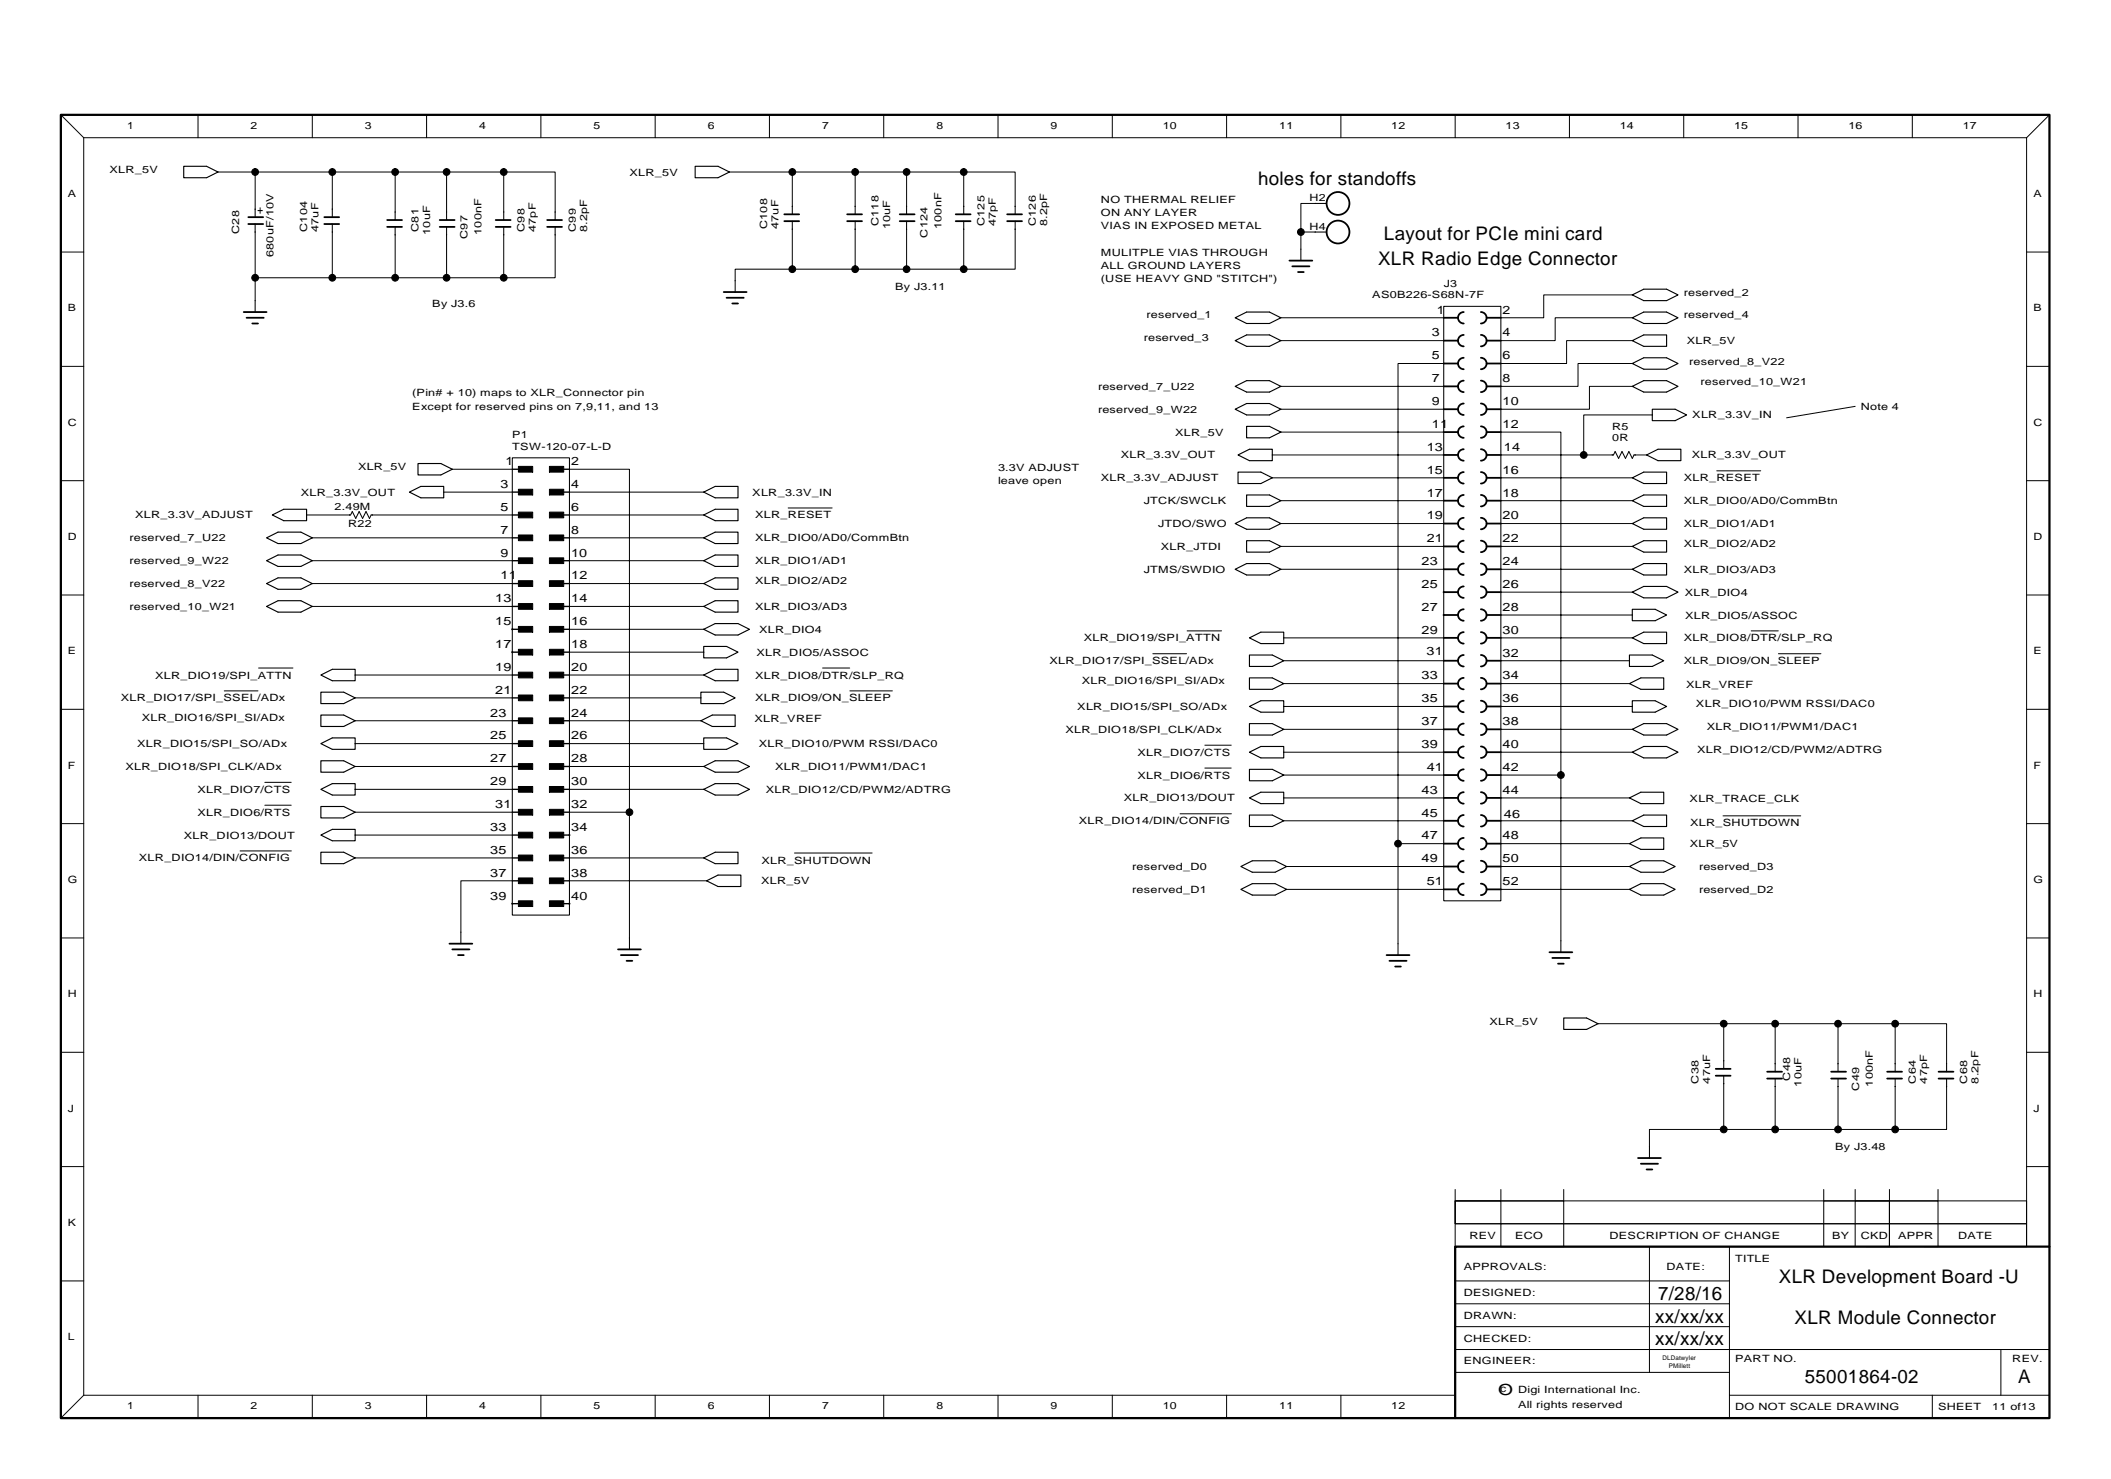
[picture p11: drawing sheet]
<svg xmlns="http://www.w3.org/2000/svg" width="469mm" height="329mm" viewBox="0 0 469 329" stroke-linecap="round" stroke-linejoin="round" font-family="sans-serif">
<g fill="none" stroke="#000" stroke-width=".22">
<path d="M13.5 25.5l5.1 5.1M18.6 30.6h431.8M18.6 30.6v279.4M44 25.5v5.1M48.5 38.2h63.5M56.7 38.2v8.3M69.4 25.5v5.1M73.9 38.2v8.3M87.8 38.2v8.9M94.8 25.5v5.1M99.3 38.2v8.9M112 38.2h11.4v8.9"/>
<path d="M112 38.2v8.9M120.2 25.5v5.1M145.6 25.5v5.1M162.1 38.2h52.1M171 25.5v5.1M176.1 38.2v7.6M190.1 38.2v7.6M196.4 25.5v5.1M201.5 38.2v7.6M214.2 38.2h11.4v7.6M214.2 38.2v7.6M221.8 25.5v5.1"/>
<path d="M247.2 25.5v5.1M272.6 25.5v5.1M298 25.5v5.1M323.4 25.5v5.1M348.8 25.5v5.1M374.2 25.5v5.1M399.6 25.5v5.1M425 25.5v5.1M450.4 30.6v246.4M455.5 25.5l-5.1 5.1M13.5 56h5.1M56.7 51.6v15.2"/>
<path d="M73.9 51.6v10.1M87.8 52.2v9.5M99.3 52.2v9.5M112 52.2v9.5M123.4 52.2v9.5h-11.4M176.1 59.8h-12.7v2.5M176.1 59.8h38.1M176.1 50.9v8.9M190.1 50.9v8.9M201.5 50.9v8.9M214.2 50.9v8.9M225.6 50.9v8.9h-11.4"/>
<path d="M289.1 51.6h3.2M289.1 51.6v3.8M292.3 45.2h-3.2v6.4M450.4 56h5.1M56.7 61.7h55.3M284.7 70.6h36.2M284.7 75.7h36.2M362.8 75.7h-14.6v5.1h-14.6M362.8 65.5h-19.7v5.1h-9.5M362.8 70.6h-17.2v5.1h-12M13.5 81.4h5.1M284.7 96h36.2"/>
<path d="M284.7 90.9h36.2M284.7 85.8h36.2M320.9 80.8h-10.2v106.6M333.6 96h13.3v76.2M362.8 80.8h-12.1v5h-17.1M362.8 85.8h-9.5v5.1h-19.7M367.2 92.2h-15.2v8.9M412.3 90.3l-15.2 2.5M450.4 81.4h5.1M13.5 106.8h5.1M68.1 114.4h9.6M69.4 119.5h44.5"/>
<path d="M82.7 114.4h31.2M98.6 109.3h15.3M100.5 104.3h13.4M126.6 104.3h13.3v76.2M126.6 114.4h29.8M126.6 119.5h29.8M126.6 109.3h29.8M175.2 112.9h9.7M282.8 101.1h38.1M282.8 106.2h38.1M284.7 116.3h36.2M284.7 111.2h36.2"/>
<path d="M333.6 101.1h24.7M333.6 106.2h29.2M333.6 116.3h29.2M333.6 111.2h29.2M363.4 101.1h2.6M381.5 104.6h9.8M450.4 106.8h5.1M13.5 132.2h5.1M69.4 129.7h44.5M69.4 124.6h44.5M69.4 134.7h44.5M126.6 139.8h29.8"/>
<path d="M126.6 129.7h29.8M126.6 124.6h29.8M126.6 134.7h29.8M284.7 126.5h36.2M284.7 121.4h36.2M333.6 131.6h29.2M333.6 126.5h29.2M333.6 136.6h29.2M333.6 121.4h29.2M450.4 132.2h5.1M13.5 157.6h5.1M49.8 153.5h7.5"/>
<path d="M57.5 148.4h7.6M78.9 150h35M78.9 155.1h35M126.6 150h29.8M126.6 155.1h29.2M126.6 144.9h29.8M182.8 148.4h6M188.9 153.5h9.4M256.2 145.2h7.5M263.8 140.2h7.7M285.3 157h35.6M285.3 141.7h35.6"/>
<path d="M285.3 146.8h35.6M285.3 151.9h35.6M333.6 157h29.2M333.6 141.7h29.2M333.6 146.8h28.5M333.6 151.9h28.5M389.2 140.2h6M395.3 145.2h9.4M450.4 157.6h5.1M58.9 173.8h5.8M58.9 178.9h5.8M78.9 175.4h35"/>
<path d="M78.9 160.1h35M78.9 170.3h35M78.9 165.2h35M126.6 175.4h29.8M126.6 160.1h29.2M126.6 170.3h29.8M126.6 165.2h29.8M267.8 165.6h5.8M267.8 170.6h5.8M285.3 162h35.6M285.3 167.1h35.6M285.3 177.3h35.6"/>
<path d="M285.3 172.2h35.6M333.6 162h29.2M333.6 167.1h29.2M333.6 177.3h28.5M333.6 172.2h13.3M346.9 172.2v36.8M13.5 183h5.1M53.4 189.1h11.4M78.9 190.6h35M78.9 180.5h35M78.9 185.5h35M113.9 195.7h-11.5v11.4"/>
<path d="M126.6 190.6h29.8M126.6 195.7h30.4M126.6 180.5h13.3M139.9 180.5v27.9M176.6 189.5h17.2M262.3 180.8h11.4M285.3 182.4h35.6M285.9 192.5h35M285.9 197.6h35M310.7 187.4v22.3M310.7 187.4h10.2M333.6 192.5h28.5"/>
<path d="M333.6 187.4h28.5M333.6 182.4h29.2M333.6 197.6h28.5M382.9 181.3h17.3M450.4 183h5.1M13.5 208.4h5.1M450.4 208.4h5.1M13.5 233.8h5.1M355.2 227.4h66M383.1 227.4v8.3M394.5 227.4v8.9M408.5 227.4v8.9"/>
<path d="M421.2 227.4h11.4v8.9M421.2 227.4v8.9M450.4 233.8h5.1M13.5 259.2h5.1M383.1 250.9h-16.5v3.9M383.1 240.8v10.1M383.1 250.9h38.1M394.5 241.4v9.5M408.5 241.4v9.5M421.2 241.4v9.5M432.6 241.4v9.5h-11.4M450.4 259.2h5.1"/>
<path d="M323.4 266.8h10.2v5.1h-10.2zM323.4 266.8h127v5.1h-127zM323.4 277h61v7.6h-61zM323.4 277v-10.2h24.1v10.2h-13.9M323.4 264.3v2.5M333.6 271.9h116.8v5.1h-116.8zM333.6 264.3v2.5M347.5 264.3v2.5M366.6 277v27.9M405.3 277v-10.2h14.6v10.2h-5.1M405.3 264.3v2.5M412.3 277v-10.2h7.6v10.2h1.9"/>
<path d="M412.3 264.3v2.5M419.9 277v-10.2h10.8v10.2h-3.2M419.9 264.3v2.5M430.7 264.3v2.5M13.5 284.6h5.1M323.4 299.8h132.1M323.4 289.7h61M323.4 294.8h61M384.4 284.6v30.5M444.7 299.8v10.2M18.6 310h304.8M18.6 310l-5.1 5.1"/>
<path d="M44 310v5.1M69.4 310v5.1M94.8 310v5.1M120.2 310v5.1M145.6 310v5.1M171 310v5.1M196.4 310v5.1M221.8 310v5.1M247.2 310v5.1M272.6 310v5.1M298 310v5.1M323.4 304.9h61"/>
<path d="M384.4 310h71.1M429.5 310v5.1"/>
<circle cx="289.1" cy="55.4" r=".01"/>
<circle cx="56.7" cy="66.8" r=".01"/>
<circle cx="163.4" cy="62.3" r=".01"/>
<circle cx="102.4" cy="207.1" r=".01"/>
<circle cx="139.9" cy="208.4" r=".01"/>
<circle cx="310.7" cy="209.7" r=".01"/>
<circle cx="346.9" cy="209" r=".01"/>
<circle cx="366.6" cy="254.8" r=".01"/>
</g>
<g fill="#000" stroke="#000" stroke-width=".22">
<path d="M115.2 103.6h3.2v1.3h-3.2z" fill-rule="evenodd"/>
<path d="M115.2 108.7h3.2v1.3h-3.2z" fill-rule="evenodd"/>
<path d="M115.2 113.8h3.2v1.3h-3.2z" fill-rule="evenodd"/>
<path d="M122.1 103.6h3.2v1.3h-3.2z" fill-rule="evenodd"/>
<path d="M122.1 108.7h3.2v1.3h-3.2z" fill-rule="evenodd"/>
<path d="M122.1 113.8h3.2v1.3h-3.2z" fill-rule="evenodd"/>
<path d="M113.8 139.7h.2v.2h-.2z" fill-rule="evenodd"/>
<path d="M115.2 118.9h3.2v1.2h-3.2z" fill-rule="evenodd"/>
<path d="M115.2 123.9h3.2v1.3h-3.2z" fill-rule="evenodd"/>
<path d="M115.2 129h3.2v1.3h-3.2z" fill-rule="evenodd"/>
<path d="M115.2 134.1h3.2v1.3h-3.2z" fill-rule="evenodd"/>
<path d="M122.1 118.9h3.2v1.2h-3.2z" fill-rule="evenodd"/>
<path d="M122.1 123.9h3.2v1.3h-3.2z" fill-rule="evenodd"/>
<path d="M122.1 129h3.2v1.3h-3.2z" fill-rule="evenodd"/>
<path d="M122.1 134.1h3.2v1.3h-3.2z" fill-rule="evenodd"/>
<path d="M320.8 131.5h.2v.2h-.2z" fill-rule="evenodd"/>
<path d="M320.8 136.5h.2v.2h-.2z" fill-rule="evenodd"/>
<path d="M113.8 144.8h.2v.2h-.2z" fill-rule="evenodd"/>
<path d="M115.2 139.2h3.2v1.3h-3.2z" fill-rule="evenodd"/>
<path d="M115.2 144.3h3.2v1.2h-3.2z" fill-rule="evenodd"/>
<path d="M115.2 149.3h3.2v1.3h-3.2z" fill-rule="evenodd"/>
<path d="M115.2 154.4h3.2v1.3h-3.2z" fill-rule="evenodd"/>
<path d="M122.1 139.2h3.2v1.3h-3.2z" fill-rule="evenodd"/>
<path d="M122.1 144.3h3.2v1.2h-3.2z" fill-rule="evenodd"/>
<path d="M122.1 149.3h3.2v1.3h-3.2z" fill-rule="evenodd"/>
<path d="M122.1 154.4h3.2v1.3h-3.2z" fill-rule="evenodd"/>
<path d="M115.2 159.5h3.2v1.3h-3.2z" fill-rule="evenodd"/>
<path d="M115.2 164.6h3.2v1.3h-3.2z" fill-rule="evenodd"/>
<path d="M115.2 169.7h3.2v1.2h-3.2z" fill-rule="evenodd"/>
<path d="M115.2 174.7h3.2v1.3h-3.2z" fill-rule="evenodd"/>
<path d="M122.1 159.5h3.2v1.3h-3.2z" fill-rule="evenodd"/>
<path d="M122.1 164.6h3.2v1.3h-3.2z" fill-rule="evenodd"/>
<path d="M122.1 169.7h3.2v1.2h-3.2z" fill-rule="evenodd"/>
<path d="M122.1 174.7h3.2v1.3h-3.2z" fill-rule="evenodd"/>
<path d="M115.2 179.8h3.2v1.3h-3.2z" fill-rule="evenodd"/>
<path d="M115.2 184.9h3.2v1.3h-3.2z" fill-rule="evenodd"/>
<path d="M115.2 190h3.2v1.3h-3.2z" fill-rule="evenodd"/>
<path d="M115.2 195.1h3.2v1.2h-3.2z" fill-rule="evenodd"/>
<path d="M122.1 179.8h3.2v1.3h-3.2z" fill-rule="evenodd"/>
<path d="M122.1 184.9h3.2v1.3h-3.2z" fill-rule="evenodd"/>
<path d="M122.1 190h3.2v1.3h-3.2z" fill-rule="evenodd"/>
<path d="M122.1 195.1h3.2v1.2h-3.2z" fill-rule="evenodd"/>
<path d="M126.5 185.4h.2v.2h-.2z" fill-rule="evenodd"/>
<path d="M113.8 200.7h.2v.2h-.2z" fill-rule="evenodd"/>
<path d="M115.2 200.1h3.2v1.3h-3.2z" fill-rule="evenodd"/>
<path d="M122.1 200.1h3.2v1.3h-3.2z" fill-rule="evenodd"/>
<path d="M126.5 200.7h.2v.2h-.2z" fill-rule="evenodd"/>
<circle cx="48.5" cy="38.2" r=".01"/>
<circle cx="56.7" cy="38.2" r=".75"/>
<circle cx="73.9" cy="38.2" r=".75"/>
<circle cx="87.8" cy="38.2" r=".75"/>
<circle cx="99.3" cy="38.2" r=".75"/>
<circle cx="112" cy="38.2" r=".75"/>
<circle cx="162.1" cy="38.2" r=".01"/>
<circle cx="176.1" cy="38.2" r=".75"/>
<circle cx="190.1" cy="38.2" r=".75"/>
<circle cx="201.5" cy="38.2" r=".75"/>
<circle cx="214.2" cy="38.2" r=".75"/>
<circle cx="56.7" cy="46.5" r=".01"/>
<circle cx="56.7" cy="51.6" r=".01"/>
<circle cx="73.9" cy="51.6" r=".01"/>
<circle cx="73.9" cy="46.5" r=".01"/>
<circle cx="87.8" cy="47.1" r=".01"/>
<circle cx="87.8" cy="52.2" r=".01"/>
<circle cx="99.3" cy="47.1" r=".01"/>
<circle cx="99.3" cy="52.2" r=".01"/>
<circle cx="112" cy="52.2" r=".01"/>
<circle cx="112" cy="47.1" r=".01"/>
<circle cx="123.4" cy="52.2" r=".01"/>
<circle cx="123.4" cy="47.1" r=".01"/>
<circle cx="176.1" cy="45.8" r=".01"/>
<circle cx="176.1" cy="50.9" r=".01"/>
<circle cx="176.1" cy="59.8" r=".75"/>
<circle cx="190.1" cy="45.8" r=".01"/>
<circle cx="190.1" cy="50.9" r=".01"/>
<circle cx="190.1" cy="59.8" r=".75"/>
<circle cx="201.5" cy="45.8" r=".01"/>
<circle cx="201.5" cy="50.9" r=".01"/>
<circle cx="201.5" cy="59.8" r=".75"/>
<circle cx="214.2" cy="45.8" r=".01"/>
<circle cx="214.2" cy="50.9" r=".01"/>
<circle cx="214.2" cy="59.8" r=".75"/>
<circle cx="225.6" cy="45.8" r=".01"/>
<circle cx="225.6" cy="50.9" r=".01"/>
<circle cx="289.1" cy="51.6" r=".75"/>
<circle cx="292.3" cy="51.6" r=".01"/>
<circle cx="292.3" cy="45.2" r=".01"/>
<circle cx="56.7" cy="61.7" r=".75"/>
<circle cx="73.9" cy="61.7" r=".75"/>
<circle cx="87.8" cy="61.7" r=".75"/>
<circle cx="99.3" cy="61.7" r=".75"/>
<circle cx="112" cy="61.7" r=".75"/>
<circle cx="284.7" cy="75.7" r=".01"/>
<circle cx="284.7" cy="70.6" r=".01"/>
<circle cx="320.9" cy="70.6" r=".01"/>
<circle cx="320.9" cy="75.7" r=".01"/>
<circle cx="333.6" cy="75.7" r=".01"/>
<circle cx="333.6" cy="70.6" r=".01"/>
<circle cx="362.8" cy="75.7" r=".01"/>
<circle cx="362.8" cy="70.6" r=".01"/>
<circle cx="362.8" cy="65.5" r=".01"/>
<circle cx="284.7" cy="96" r=".01"/>
<circle cx="284.7" cy="85.8" r=".01"/>
<circle cx="284.7" cy="90.9" r=".01"/>
<circle cx="320.9" cy="80.8" r=".01"/>
<circle cx="320.9" cy="96" r=".01"/>
<circle cx="320.9" cy="85.8" r=".01"/>
<circle cx="320.9" cy="90.9" r=".01"/>
<circle cx="333.6" cy="96" r=".01"/>
<circle cx="333.6" cy="85.8" r=".01"/>
<circle cx="333.6" cy="90.9" r=".01"/>
<circle cx="333.6" cy="80.8" r=".01"/>
<circle cx="362.8" cy="85.8" r=".01"/>
<circle cx="362.8" cy="80.8" r=".01"/>
<circle cx="367.2" cy="92.2" r=".01"/>
<circle cx="68.1" cy="114.4" r=".01"/>
<circle cx="69.4" cy="119.5" r=".01"/>
<circle cx="77.7" cy="114.4" r=".01"/>
<circle cx="82.7" cy="114.4" r=".01"/>
<circle cx="98.6" cy="109.3" r=".01"/>
<circle cx="100.5" cy="104.3" r=".01"/>
<circle cx="113.9" cy="119.5" r=".01"/>
<circle cx="113.9" cy="109.3" r=".01"/>
<circle cx="113.9" cy="114.4" r=".01"/>
<circle cx="113.9" cy="104.3" r=".01"/>
<circle cx="126.6" cy="109.3" r=".01"/>
<circle cx="126.6" cy="104.3" r=".01"/>
<circle cx="126.6" cy="114.4" r=".01"/>
<circle cx="126.6" cy="119.5" r=".01"/>
<circle cx="156.4" cy="114.4" r=".01"/>
<circle cx="156.4" cy="119.5" r=".01"/>
<circle cx="156.4" cy="109.3" r=".01"/>
<circle cx="282.8" cy="106.2" r=".01"/>
<circle cx="282.8" cy="101.1" r=".01"/>
<circle cx="284.7" cy="116.3" r=".01"/>
<circle cx="284.7" cy="111.2" r=".01"/>
<circle cx="320.9" cy="111.2" r=".01"/>
<circle cx="320.9" cy="106.2" r=".01"/>
<circle cx="320.9" cy="101.1" r=".01"/>
<circle cx="320.9" cy="116.3" r=".01"/>
<circle cx="333.6" cy="116.3" r=".01"/>
<circle cx="333.6" cy="101.1" r=".01"/>
<circle cx="333.6" cy="106.2" r=".01"/>
<circle cx="333.6" cy="111.2" r=".01"/>
<circle cx="352" cy="101.1" r=".75"/>
<circle cx="358.3" cy="101.1" r=".01"/>
<circle cx="362.8" cy="106.2" r=".01"/>
<circle cx="362.8" cy="116.3" r=".01"/>
<circle cx="362.8" cy="111.2" r=".01"/>
<circle cx="363.4" cy="101.1" r=".01"/>
<circle cx="366" cy="101.1" r=".01"/>
<circle cx="69.4" cy="134.7" r=".01"/>
<circle cx="69.4" cy="129.7" r=".01"/>
<circle cx="69.4" cy="124.6" r=".01"/>
<circle cx="113.9" cy="124.6" r=".01"/>
<circle cx="113.9" cy="129.7" r=".01"/>
<circle cx="113.9" cy="134.7" r=".01"/>
<circle cx="126.6" cy="124.6" r=".01"/>
<circle cx="126.6" cy="134.7" r=".01"/>
<circle cx="126.6" cy="129.7" r=".01"/>
<circle cx="126.6" cy="139.8" r=".01"/>
<circle cx="156.4" cy="129.7" r=".01"/>
<circle cx="156.4" cy="134.7" r=".01"/>
<circle cx="156.4" cy="139.8" r=".01"/>
<circle cx="156.4" cy="124.6" r=".01"/>
<circle cx="284.7" cy="126.5" r=".01"/>
<circle cx="284.7" cy="121.4" r=".01"/>
<circle cx="320.9" cy="126.5" r=".01"/>
<circle cx="320.9" cy="121.4" r=".01"/>
<circle cx="333.6" cy="121.4" r=".01"/>
<circle cx="333.6" cy="126.5" r=".01"/>
<circle cx="333.6" cy="131.6" r=".01"/>
<circle cx="333.6" cy="136.6" r=".01"/>
<circle cx="362.8" cy="121.4" r=".01"/>
<circle cx="362.8" cy="136.6" r=".01"/>
<circle cx="362.8" cy="131.6" r=".01"/>
<circle cx="362.8" cy="126.5" r=".01"/>
<circle cx="78.9" cy="155.1" r=".01"/>
<circle cx="78.9" cy="150" r=".01"/>
<circle cx="113.9" cy="150" r=".01"/>
<circle cx="113.9" cy="155.1" r=".01"/>
<circle cx="126.6" cy="150" r=".01"/>
<circle cx="126.6" cy="144.9" r=".01"/>
<circle cx="126.6" cy="155.1" r=".01"/>
<circle cx="155.8" cy="155.1" r=".01"/>
<circle cx="156.4" cy="150" r=".01"/>
<circle cx="156.4" cy="144.9" r=".01"/>
<circle cx="285.3" cy="157" r=".01"/>
<circle cx="285.3" cy="151.9" r=".01"/>
<circle cx="285.3" cy="141.7" r=".01"/>
<circle cx="285.3" cy="146.8" r=".01"/>
<circle cx="320.9" cy="146.8" r=".01"/>
<circle cx="320.9" cy="157" r=".01"/>
<circle cx="320.9" cy="141.7" r=".01"/>
<circle cx="320.9" cy="151.9" r=".01"/>
<circle cx="333.6" cy="146.8" r=".01"/>
<circle cx="333.6" cy="141.7" r=".01"/>
<circle cx="333.6" cy="151.9" r=".01"/>
<circle cx="333.6" cy="157" r=".01"/>
<circle cx="362.1" cy="151.9" r=".01"/>
<circle cx="362.1" cy="146.8" r=".01"/>
<circle cx="362.8" cy="157" r=".01"/>
<circle cx="362.8" cy="141.7" r=".01"/>
<circle cx="78.9" cy="160.1" r=".01"/>
<circle cx="78.9" cy="165.2" r=".01"/>
<circle cx="78.9" cy="175.4" r=".01"/>
<circle cx="78.9" cy="170.3" r=".01"/>
<circle cx="113.9" cy="165.2" r=".01"/>
<circle cx="113.9" cy="170.3" r=".01"/>
<circle cx="113.9" cy="175.4" r=".01"/>
<circle cx="113.9" cy="160.1" r=".01"/>
<circle cx="126.6" cy="175.4" r=".01"/>
<circle cx="126.6" cy="170.3" r=".01"/>
<circle cx="126.6" cy="160.1" r=".01"/>
<circle cx="126.6" cy="165.2" r=".01"/>
<circle cx="155.8" cy="160.1" r=".01"/>
<circle cx="156.4" cy="175.4" r=".01"/>
<circle cx="156.4" cy="165.2" r=".01"/>
<circle cx="156.4" cy="170.3" r=".01"/>
<circle cx="285.3" cy="167.1" r=".01"/>
<circle cx="285.3" cy="177.3" r=".01"/>
<circle cx="285.3" cy="172.2" r=".01"/>
<circle cx="285.3" cy="162" r=".01"/>
<circle cx="320.9" cy="162" r=".01"/>
<circle cx="320.9" cy="177.3" r=".01"/>
<circle cx="320.9" cy="172.2" r=".01"/>
<circle cx="320.9" cy="167.1" r=".01"/>
<circle cx="333.6" cy="162" r=".01"/>
<circle cx="333.6" cy="177.3" r=".01"/>
<circle cx="333.6" cy="172.2" r=".01"/>
<circle cx="333.6" cy="167.1" r=".01"/>
<circle cx="346.9" cy="172.2" r=".75"/>
<circle cx="362.1" cy="177.3" r=".01"/>
<circle cx="362.8" cy="167.1" r=".01"/>
<circle cx="362.8" cy="162" r=".01"/>
<circle cx="78.9" cy="185.5" r=".01"/>
<circle cx="78.9" cy="180.5" r=".01"/>
<circle cx="78.9" cy="190.6" r=".01"/>
<circle cx="113.9" cy="195.7" r=".01"/>
<circle cx="113.9" cy="180.5" r=".01"/>
<circle cx="113.9" cy="190.6" r=".01"/>
<circle cx="113.9" cy="185.5" r=".01"/>
<circle cx="126.6" cy="195.7" r=".01"/>
<circle cx="126.6" cy="180.5" r=".01"/>
<circle cx="126.6" cy="190.6" r=".01"/>
<circle cx="139.9" cy="180.5" r=".75"/>
<circle cx="156.4" cy="190.6" r=".01"/>
<circle cx="157" cy="195.7" r=".01"/>
<circle cx="285.3" cy="182.4" r=".01"/>
<circle cx="285.9" cy="197.6" r=".01"/>
<circle cx="285.9" cy="192.5" r=".01"/>
<circle cx="310.7" cy="187.4" r=".75"/>
<circle cx="320.9" cy="182.4" r=".01"/>
<circle cx="320.9" cy="187.4" r=".01"/>
<circle cx="320.9" cy="197.6" r=".01"/>
<circle cx="320.9" cy="192.5" r=".01"/>
<circle cx="333.6" cy="192.5" r=".01"/>
<circle cx="333.6" cy="182.4" r=".01"/>
<circle cx="333.6" cy="197.6" r=".01"/>
<circle cx="333.6" cy="187.4" r=".01"/>
<circle cx="362.1" cy="197.6" r=".01"/>
<circle cx="362.1" cy="192.5" r=".01"/>
<circle cx="362.1" cy="187.4" r=".01"/>
<circle cx="362.8" cy="182.4" r=".01"/>
<circle cx="355.2" cy="227.4" r=".01"/>
<circle cx="383.1" cy="235.7" r=".01"/>
<circle cx="383.1" cy="227.4" r=".75"/>
<circle cx="394.5" cy="236.3" r=".01"/>
<circle cx="394.5" cy="227.4" r=".75"/>
<circle cx="408.5" cy="236.3" r=".01"/>
<circle cx="408.5" cy="227.4" r=".75"/>
<circle cx="421.2" cy="236.3" r=".01"/>
<circle cx="421.2" cy="227.4" r=".75"/>
<circle cx="432.6" cy="236.3" r=".01"/>
<circle cx="383.1" cy="240.8" r=".01"/>
<circle cx="383.1" cy="250.9" r=".75"/>
<circle cx="394.5" cy="241.4" r=".01"/>
<circle cx="394.5" cy="250.9" r=".75"/>
<circle cx="408.5" cy="241.4" r=".01"/>
<circle cx="408.5" cy="250.9" r=".75"/>
<circle cx="421.2" cy="241.4" r=".01"/>
<circle cx="421.2" cy="250.9" r=".75"/>
<circle cx="432.6" cy="241.4" r=".01"/>
</g>
<path d="M13.5 25.5h442v289.6h-442zM455.5 277h-132.1v38.1" fill="none" stroke="#000" stroke-width=".5"/>
<g fill="none" stroke="#000" stroke-width=".25">
<path d="M40.8 36.9h5.1l2.6 1.3-2.6 1.3h-5.1zM154.5 36.9h5.1l2.5 1.3-2.5 1.3h-5.1zM274.5 75.7l2.6-1.3h5l2.6 1.3-2.6 1.3h-5zM274.5 70.6l2.6-1.3h5l2.6 1.3-2.6 1.3h-5zM362.8 75.7l2.5-1.3h5.1v2.6h-5.1zM362.8 65.5l2.5-1.2h5.1l2.5 1.2-2.5 1.3h-5.1zM362.8 70.6l2.5-1.3h5.1l2.5 1.3-2.5 1.3h-5.1zM274.5 85.8l2.6-1.2h5l2.6 1.2-2.6 1.3h-5zM274.5 90.9l2.6-1.2h5l2.6 1.2-2.6 1.3h-5zM277.1 94.7h5l2.6 1.3-2.6 1.3h-5zM362.8 80.8l2.5-1.3h5.1l2.5 1.3-2.5 1.2h-5.1zM362.8 85.8l2.5-1.2h5.1l2.5 1.2-2.5 1.3h-5.1z"/>
<path d="M367.2 90.9h5.1l2.5 1.3-2.5 1.3h-5.1zM59.2 119.5l2.6-1.3h5.1l2.5 1.3-2.5 1.3h-5.1zM60.5 114.4l2.6-1.3h5v2.6h-5zM91 109.3l2.5-1.2h5.1v2.5h-5.1zM92.9 103h5.1l2.5 1.3-2.5 1.2h-5.1zM156.4 119.5l2.5-1.3h5.1v2.6h-5.1zM156.4 114.4l2.5-1.3h5.1v2.6h-5.1zM156.4 109.3l2.5-1.2h5.1v2.5h-5.1zM274.5 116.3l2.6-1.2h5l2.6 1.2-2.6 1.3h-5zM275.1 104.9h5.1l2.6 1.3-2.6 1.2h-5.1zM275.1 101.1l2.6-1.3h5.1v2.6h-5.1zM277.1 110h5l2.6 1.2-2.6 1.3h-5z"/>
<path d="M362.8 116.3l2.5-1.2h5.1v2.5h-5.1zM362.8 106.2l2.5-1.3h5.1v2.5h-5.1zM362.8 111.2l2.5-1.2h5.1v2.5h-5.1zM366 101.1l2.5-1.3h5.1v2.6h-5.1zM59.2 134.7l2.6-1.2h5.1l2.5 1.2-2.5 1.3h-5.1zM59.2 129.7l2.6-1.3h5.1l2.5 1.3-2.5 1.2h-5.1zM59.2 124.6l2.6-1.3h5.1l2.5 1.3-2.5 1.2h-5.1zM156.4 129.7l2.5-1.3h5.1v2.5h-5.1zM156.4 134.7l2.5-1.2h5.1v2.5h-5.1zM156.4 139.8l2.5-1.3h5.1l2.6 1.3-2.6 1.3h-5.1zM156.4 124.6l2.5-1.3h5.1v2.5h-5.1zM274.5 126.5l2.6-1.3h5l2.6 1.3-2.6 1.3h-5z"/>
<path d="M277.1 120.1h5l2.6 1.3-2.6 1.3h-5zM362.8 126.5l2.5-1.3h5.1v2.6h-5.1zM362.8 131.6l2.5-1.3h5.1l2.5 1.3-2.5 1.2h-5.1zM362.8 121.4l2.5-1.3h5.1v2.6h-5.1zM362.8 135.4h5.1l2.5 1.2-2.5 1.3h-5.1zM71.3 158.9h5.1l2.5 1.2-2.5 1.3h-5.1zM71.3 150l2.6-1.3h5v2.5h-5zM71.3 153.8h5.1l2.5 1.3-2.5 1.2h-5.1zM155.8 153.8h5l2.6 1.3-2.6 1.2h-5zM156.4 150l2.5-1.3h5.1v2.5h-5.1zM156.4 143.6h5.1l2.5 1.3-2.5 1.3h-5.1zM277.7 141.7l2.5-1.2h5.1v2.5h-5.1z"/>
<path d="M277.7 145.5h5.1l2.5 1.3-2.5 1.3h-5.1zM277.7 157l2.5-1.3h5.1v2.5h-5.1zM277.7 150.6h5.1l2.5 1.3-2.5 1.3h-5.1zM362.1 145.5h5.1l2.6 1.3-2.6 1.3h-5.1zM362.1 151.9l2.6-1.3h5.1v2.6h-5.1zM362.8 155.7h5.1l2.5 1.3-2.5 1.2h-5.1zM362.8 141.7l2.5-1.2h5.1v2.5h-5.1zM71.3 169h5.1l2.5 1.3-2.5 1.3h-5.1zM71.3 179.2h5.1l2.5 1.3-2.5 1.2h-5.1zM71.3 175.4l2.6-1.3h5v2.5h-5zM71.3 165.2l2.6-1.3h5v2.6h-5zM155.8 160.1l2.5-1.2h5.1v2.5h-5.1z"/>
<path d="M156.4 170.3l2.5-1.3h5.1l2.6 1.3-2.6 1.3h-5.1zM156.4 163.9h5.1l2.5 1.3-2.5 1.3h-5.1zM156.4 175.4l2.5-1.3h5.1l2.6 1.3-2.6 1.2h-5.1zM277.7 167.1l2.5-1.2h5.1v2.5h-5.1zM277.7 177.3l2.5-1.3h5.1v2.6h-5.1zM277.7 170.9h5.1l2.5 1.3-2.5 1.3h-5.1zM277.7 160.8h5.1l2.5 1.2-2.5 1.3h-5.1zM362.1 177.3l2.6-1.3h5.1v2.6h-5.1zM362.8 167.1l2.5-1.2h5.1l2.5 1.2-2.5 1.3h-5.1zM362.8 162l2.5-1.2h5.1l2.5 1.2-2.5 1.3h-5.1zM71.3 189.3h5.1l2.5 1.3-2.5 1.3h-5.1zM71.3 185.5l2.6-1.2h5v2.5h-5z"/>
<path d="M156.4 190.6l2.5-1.3h5.1v2.6h-5.1zM157 195.7l2.6-1.3h5.1v2.6h-5.1zM275.8 197.6l2.5-1.3h5.1l2.5 1.3-2.5 1.3h-5.1zM275.8 192.5l2.5-1.2h5.1l2.5 1.2-2.5 1.3h-5.1zM277.7 181.1h5.1l2.5 1.3-2.5 1.2h-5.1zM362.1 197.6l2.6-1.3h5.1l2.5 1.3-2.5 1.3h-5.1zM362.1 192.5l2.6-1.2h5.1l2.5 1.2-2.5 1.3h-5.1zM362.1 187.4l2.6-1.2h5.1v2.5h-5.1zM362.8 182.4l2.5-1.3h5.1v2.5h-5.1zM347.5 226.2h5.1l2.6 1.2-2.6 1.3h-5.1z"/>
</g>
<g fill="none" stroke="#000" stroke-width=".4">
<path d="M55.2 48.3h3.3M55.2 49.8h3.3M72.1 48.3h3.3M72.1 49.8h3.3M86 48.9h3.3M86 50.4h3.3M97.7 48.9h3.3M97.7 50.4h3.3M110.2 48.9h3.3M110.2 50.4h3.3M121.6 48.9h3.3M121.6 50.4h3.3"/>
<path d="M174.3 47.6h3.3M174.3 49.1h3.3M188.3 47.6h3.3M188.3 49.1h3.3M200 47.6h3.3M200 49.1h3.3M212.4 47.6h3.3M212.4 49.1h3.3M223.8 47.6h3.3M223.8 49.1h3.3M286.6 57.9h5.1M287.2 59.2h3.8"/>
<path d="M54.2 69.3h5M54.8 70.6h3.8M56.1 71.9h1.2M160.8 64.9h5.1M161.5 66.2h3.8M162.8 67.4h1.2M288.5 60.4h1.3M320.9 70.6h3.1M320.9 75.7h3.1M325.3 74.4a1.27 1.27 0 0 0-1.3 1.3 1.27 1.27 0 0 0 1.3 1.3M325.3 69.3a1.27 1.27 0 0 0-1.3 1.3 1.27 1.27 0 0 0 1.3 1.3M325.3 79.5a1.27 1.27 0 0 0-1.3 1.3 1.27 1.27 0 0 0 1.3 1.2"/>
<path d="M329.1 74.4a1.27 1.27 0 0 1 1.3 1.3 1.27 1.27 0 0 1-1.3 1.3M329.1 69.3a1.27 1.27 0 0 1 1.3 1.3 1.27 1.27 0 0 1-1.3 1.3M329.1 79.5a1.27 1.27 0 0 1 1.3 1.3 1.27 1.27 0 0 1-1.3 1.2M330.4 70.6h3.2M330.4 75.7h3.2M320.9 96h3.1M320.9 90.9h3.1M320.9 85.8h3.1M320.9 80.8h3.1M325.3 84.6a1.27 1.27 0 0 0-1.3 1.2 1.27 1.27 0 0 0 1.3 1.3M325.3 94.7a1.27 1.27 0 0 0-1.3 1.3 1.27 1.27 0 0 0 1.3 1.3M325.3 89.7a1.27 1.27 0 0 0-1.3 1.2 1.27 1.27 0 0 0 1.3 1.3"/>
<path d="M325.3 99.8a1.27 1.27 0 0 0-1.3 1.3 1.27 1.27 0 0 0 1.3 1.3M329.1 84.6a1.27 1.27 0 0 1 1.3 1.2 1.27 1.27 0 0 1-1.3 1.3M329.1 94.7a1.27 1.27 0 0 1 1.3 1.3 1.27 1.27 0 0 1-1.3 1.3M329.1 89.7a1.27 1.27 0 0 1 1.3 1.2 1.27 1.27 0 0 1-1.3 1.3M329.1 99.8a1.27 1.27 0 0 1 1.3 1.3 1.27 1.27 0 0 1-1.3 1.3M330.4 96h3.2M330.4 90.9h3.2M330.4 85.8h3.2M330.4 80.8h3.2M320.9 116.3h3.1M320.9 111.2h3.1M320.9 106.2h3.1"/>
<path d="M320.9 101.1h3.1M325.3 115.1a1.27 1.27 0 0 0-1.3 1.2 1.27 1.27 0 0 0 1.3 1.3M325.3 104.9a1.27 1.27 0 0 0-1.3 1.3 1.27 1.27 0 0 0 1.3 1.2M325.3 110a1.27 1.27 0 0 0-1.3 1.2 1.27 1.27 0 0 0 1.3 1.3M329.1 104.9a1.27 1.27 0 0 1 1.3 1.3 1.27 1.27 0 0 1-1.3 1.2M329.1 110a1.27 1.27 0 0 1 1.3 1.2 1.27 1.27 0 0 1-1.3 1.3M329.1 115.1a1.27 1.27 0 0 1 1.3 1.2 1.27 1.27 0 0 1-1.3 1.3M330.4 116.3h3.2M330.4 111.2h3.2M330.4 106.2h3.2M330.4 101.1h3.2M320.9 136.6h3.1"/>
<path d="M320.9 131.6h3.1M320.9 126.5h3.1M320.9 121.4h3.1M325.3 125.2a1.27 1.27 0 0 0-1.3 1.3 1.27 1.27 0 0 0 1.3 1.3M325.3 120.1a1.27 1.27 0 0 0-1.3 1.3 1.27 1.27 0 0 0 1.3 1.3M325.3 135.4a1.27 1.27 0 0 0-1.3 1.2 1.27 1.27 0 0 0 1.3 1.3M325.3 130.3a1.27 1.27 0 0 0-1.3 1.3 1.27 1.27 0 0 0 1.3 1.2M329.1 125.2a1.27 1.27 0 0 1 1.3 1.3 1.27 1.27 0 0 1-1.3 1.3M329.1 120.1a1.27 1.27 0 0 1 1.3 1.3 1.27 1.27 0 0 1-1.3 1.3M329.1 135.4a1.27 1.27 0 0 1 1.3 1.2 1.27 1.27 0 0 1-1.3 1.3M329.1 130.3a1.27 1.27 0 0 1 1.3 1.3 1.27 1.27 0 0 1-1.3 1.2M330.4 136.6h3.2"/>
<path d="M330.4 131.6h3.2M330.4 126.5h3.2M330.4 121.4h3.2M320.9 157h3.1M320.9 151.9h3.1M320.9 146.8h3.1M320.9 141.7h3.1M325.3 145.5a1.27 1.27 0 0 0-1.3 1.3 1.27 1.27 0 0 0 1.3 1.3M325.3 140.5a1.27 1.27 0 0 0-1.3 1.2 1.27 1.27 0 0 0 1.3 1.3M325.3 155.7a1.27 1.27 0 0 0-1.3 1.3 1.27 1.27 0 0 0 1.3 1.2M325.3 150.6a1.27 1.27 0 0 0-1.3 1.3 1.27 1.27 0 0 0 1.3 1.3M329.1 145.5a1.27 1.27 0 0 1 1.3 1.3 1.27 1.27 0 0 1-1.3 1.3"/>
<path d="M329.1 140.5a1.27 1.27 0 0 1 1.3 1.2 1.27 1.27 0 0 1-1.3 1.3M329.1 155.7a1.27 1.27 0 0 1 1.3 1.3 1.27 1.27 0 0 1-1.3 1.2M329.1 150.6a1.27 1.27 0 0 1 1.3 1.3 1.27 1.27 0 0 1-1.3 1.3M330.4 157h3.2M330.4 151.9h3.2M330.4 146.8h3.2M330.4 141.7h3.2M320.9 167.1h3.1M320.9 162h3.1M320.9 177.3h3.1M320.9 172.2h3.1M325.3 165.9a1.27 1.27 0 0 0-1.3 1.2 1.27 1.27 0 0 0 1.3 1.3"/>
<path d="M325.3 160.8a1.27 1.27 0 0 0-1.3 1.2 1.27 1.27 0 0 0 1.3 1.3M325.3 176a1.27 1.27 0 0 0-1.3 1.3 1.27 1.27 0 0 0 1.3 1.3M325.3 170.9a1.27 1.27 0 0 0-1.3 1.3 1.27 1.27 0 0 0 1.3 1.3M329.1 160.8a1.27 1.27 0 0 1 1.3 1.2 1.27 1.27 0 0 1-1.3 1.3M329.1 165.9a1.27 1.27 0 0 1 1.3 1.2 1.27 1.27 0 0 1-1.3 1.3M329.1 176a1.27 1.27 0 0 1 1.3 1.3 1.27 1.27 0 0 1-1.3 1.3M329.1 170.9a1.27 1.27 0 0 1 1.3 1.3 1.27 1.27 0 0 1-1.3 1.3M330.4 167.1h3.2M330.4 162h3.2M330.4 177.3h3.2M330.4 172.2h3.2M320.9 192.5h3.1"/>
<path d="M320.9 187.4h3.1M320.9 182.4h3.1M320.9 197.6h3.1M325.3 186.2a1.27 1.27 0 0 0-1.3 1.2 1.27 1.27 0 0 0 1.3 1.3M325.3 181.1a1.27 1.27 0 0 0-1.3 1.3 1.27 1.27 0 0 0 1.3 1.2M325.3 191.3a1.27 1.27 0 0 0-1.3 1.2 1.27 1.27 0 0 0 1.3 1.3M325.3 196.3a1.27 1.27 0 0 0-1.3 1.3 1.27 1.27 0 0 0 1.3 1.3M329.1 186.2a1.27 1.27 0 0 1 1.3 1.2 1.27 1.27 0 0 1-1.3 1.3M329.1 181.1a1.27 1.27 0 0 1 1.3 1.3 1.27 1.27 0 0 1-1.3 1.2M329.1 191.3a1.27 1.27 0 0 1 1.3 1.2 1.27 1.27 0 0 1-1.3 1.3M329.1 196.3a1.27 1.27 0 0 1 1.3 1.3 1.27 1.27 0 0 1-1.3 1.3M330.4 192.5h3.2"/>
<path d="M330.4 187.4h3.2M330.4 182.4h3.2M330.4 197.6h3.2M99.9 209.7h5.1M100.5 210.9h3.8M101.8 212.2h1.3M137.4 210.9h5M138 212.2h3.8M139.3 213.5h1.2M308.2 212.2h5M308.8 213.5h3.8M310.1 214.7h1.2"/>
<path d="M344.4 211.6h5M345 212.8h3.8M346.3 214.1h1.2M381.3 237.5h3.3M381.3 239h3.3M392.8 238.1h3.3M392.8 239.6h3.3M407 238.1h3.3M407 239.6h3.3M419.4 238.1h3.3M419.4 239.6h3.3M430.9 238.1h3.3"/>
<path d="M430.9 239.6h3.3M364 257.3h5.1M364.7 258.6h3.8M366 259.8h1.2"/>
<circle cx="297.4" cy="51.6" r="2.54"/>
<circle cx="297.4" cy="45.2" r="2.54"/>
</g>
<g fill="none" stroke="#000" stroke-width=".23">
<path d="M56.7 46.5v1.8M56.7 49.8v1.8M73.9 46.5v1.8M73.9 49.8v1.8M87.8 47.1v1.8M87.8 50.4v1.8M99.3 47.1v1.8M99.3 50.4v1.8M112 47.1v1.8M112 50.4v1.8M123.4 47.1v1.8M123.4 50.4v1.8"/>
<path d="M176.1 45.8v1.8M176.1 49.1v1.8M190.1 45.8v1.8M190.1 49.1v1.8M201.5 45.8v1.8M201.5 49.1v1.8M214.2 45.8v1.8M214.2 49.1v1.8M225.6 45.8v1.8M225.6 49.1v1.8M289.1 55.4v2.5M292.3 51.6h2.5"/>
<path d="M292.3 45.2h2.5M56.7 66.8v2.5M163.4 62.3v2.6M320.9 68.1h12.7v132h-12.7zM77.7 114.4h.2l.4-.7 .8 1.5 .7-1.5 .8 1.5 .7-1.5 .8 1.5 .4-.8h.2M113.9 101.7h12.7v101.6h-12.7zM358.3 101.1h.3l.4-.8 .7 1.5 .8-1.5 .8 1.5 .7-1.5 .8 1.5 .4-.7h.2M102.4 207.1v2.6M139.9 208.4v2.5M310.7 209.7v2.5M346.9 209v2.6M383.1 235.7v1.8"/>
<path d="M383.1 239v1.8M394.5 236.3v1.8M394.5 239.6v1.8M408.5 236.3v1.8M408.5 239.6v1.8M421.2 236.3v1.8M421.2 239.6v1.8M432.6 236.3v1.8M432.6 239.6v1.8M366.6 254.8v2.5"/>
</g>
<g fill="none" stroke="#000" stroke-width=".3">
<path d="M113.9 104.3h1.3M113.9 109.3h1.3M113.9 114.4h1.3M113.9 119.5h1.3M125.3 104.3h1.3M125.3 109.3h1.3M125.3 114.4h1.3M125.3 119.5h1.3M113.9 124.6h1.3M113.9 129.7h1.3M113.9 134.7h1.3M113.9 139.8h1.3"/>
<path d="M125.3 124.6h1.3M125.3 129.7h1.3M125.3 134.7h1.3M125.3 139.8h1.3M113.9 144.9h1.3M113.9 150h1.3M113.9 155.1h1.3M125.3 144.9h1.3M125.3 150h1.3M125.3 155.1h1.3M113.9 160.1h1.3M113.9 165.2h1.3"/>
<path d="M113.9 170.3h1.3M113.9 175.4h1.3M125.3 160.1h1.3M125.3 165.2h1.3M125.3 170.3h1.3M125.3 175.4h1.3M113.9 180.5h1.3M113.9 185.5h1.3M113.9 190.6h1.3M113.9 195.7h1.3M125.3 180.5h1.3M125.3 185.5h1.3"/>
<path d="M125.3 190.6h1.3M125.3 195.7h1.3M113.9 200.8h1.3M125.3 200.8h1.3"/>
</g>
<g font-size="4.2">
<text x="279.6" y="41.1">holes for standoffs</text>
<text x="307.6" y="53.3">Layout for PCIe mini card</text>
<text x="306.3" y="58.9">XLR Radio Edge Connector</text>
<text x="395.3" y="285.1">XLR Development Board -U</text>
<text x="367.9" y="293.8">xx/xx/xx</text>
<text x="368.5" y="288.8">7/28/16</text>
<text x="367.9" y="298.9">xx/xx/xx</text>
<text x="398.8" y="294.1">XLR Module Connector</text>
<text x="401.1" y="307.3">55001864-02</text>
<text x="448.5" y="307.2">A</text>
</g>
<text font-size="3.4" x="332.9" y="309.9">O</text>
<g font-size="2.6">
<text x="319.4" y="69.7">1</text>
<text x="333.9" y="69.7">2</text>
<text x="318.2" y="74.8">3</text>
<text x="333.9" y="74.8">4</text>
<text x="318.2" y="79.8">5</text>
<text x="333.9" y="79.8">6</text>
<text x="318.2" y="84.9">7</text>
<text x="333.9" y="84.9">8</text>
<text x="318.2" y="90">9</text>
<text x="318.2" y="95.1">11</text>
<text x="333.9" y="90">10</text>
<text x="333.9" y="95.1">12</text>
<text x="317.1" y="100.2">13</text>
<text x="334.2" y="100.1">14</text>
<text x="112.4" y="103.3">1</text>
<text x="126.9" y="103.3">2</text>
<text x="317.1" y="105.2">15</text>
<text x="333.9" y="105.2">16</text>
<text x="111.2" y="108.4">3</text>
<text x="111.2" y="113.5">5</text>
<text x="126.9" y="108.4">4</text>
<text x="126.9" y="113.5">6</text>
<text x="317.1" y="110.3">17</text>
<text x="333.9" y="110.3">18</text>
<text x="111.2" y="118.6">7</text>
<text x="126.9" y="118.6">8</text>
<text x="317.1" y="115.4">19</text>
<text x="333.9" y="115.4">20</text>
<text x="111.2" y="123.7">9</text>
<text x="126.9" y="123.7">10</text>
<text x="315.9" y="125.6">23</text>
<text x="317.1" y="120.5">21</text>
<text x="333.9" y="120.5">22</text>
<text x="333.9" y="125.6">24</text>
<text x="111.2" y="128.7">11</text>
<text x="126.9" y="128.7">12</text>
<text x="315.9" y="130.6">25</text>
<text x="333.9" y="130.6">26</text>
<text x="110.1" y="133.8">13</text>
<text x="126.9" y="133.8">14</text>
<text x="315.9" y="135.7">27</text>
<text x="333.9" y="135.7">28</text>
<text x="110.1" y="138.9">15</text>
<text x="110.1" y="144">17</text>
<text x="126.9" y="138.9">16</text>
<text x="126.9" y="144">18</text>
<text x="315.9" y="140.8">29</text>
<text x="333.9" y="140.8">30</text>
<text x="110.1" y="149.1">19</text>
<text x="126.9" y="149.1">20</text>
<text x="317.1" y="145.6">31</text>
<text x="333.9" y="145.9">32</text>
<text x="110.1" y="154.1">21</text>
<text x="126.9" y="154.1">22</text>
<text x="315.9" y="151">33</text>
<text x="333.9" y="151">34</text>
<text x="108.9" y="159.2">23</text>
<text x="126.9" y="159.2">24</text>
<text x="315.9" y="156">35</text>
<text x="315.9" y="161.1">37</text>
<text x="333.9" y="156">36</text>
<text x="333.9" y="161.1">38</text>
<text x="108.9" y="164.3">25</text>
<text x="126.9" y="164.3">26</text>
<text x="315.9" y="166.2">39</text>
<text x="333.9" y="166.2">40</text>
<text x="108.9" y="169.4">27</text>
<text x="126.9" y="169.4">28</text>
<text x="317.1" y="171.3">41</text>
<text x="333.9" y="171.3">42</text>
<text x="108.9" y="174.5">29</text>
<text x="110.1" y="179.5">31</text>
<text x="126.9" y="174.5">30</text>
<text x="126.9" y="179.5">32</text>
<text x="315.9" y="176.4">43</text>
<text x="333.9" y="176.4">44</text>
<text x="108.9" y="184.6">33</text>
<text x="126.9" y="184.6">34</text>
<text x="315.9" y="181.4">45</text>
<text x="334.2" y="181.8">46</text>
<text x="108.9" y="189.7">35</text>
<text x="126.9" y="189.7">36</text>
<text x="315.9" y="186.5">47</text>
<text x="315.9" y="191.6">49</text>
<text x="333.9" y="186.5">48</text>
<text x="333.9" y="191.6">50</text>
<text x="108.9" y="194.8">37</text>
<text x="126.9" y="194.8">38</text>
<text x="317.1" y="196.7">51</text>
<text x="333.9" y="196.7">52</text>
<text x="108.9" y="199.9">39</text>
<text x="126.9" y="199.9">40</text>
</g>
<g font-size="2.2">
<text x="28.3" y="28.6">1</text>
<text x="55.7" y="28.6">2</text>
<text x="81.1" y="28.6">3</text>
<text x="106.5" y="28.6">4</text>
<text x="131.9" y="28.6">5</text>
<text x="157.3" y="28.6">6</text>
<text x="182.7" y="28.6">7</text>
<text x="208.1" y="28.6">8</text>
<text x="233.5" y="28.6">9</text>
<text x="258.4" y="28.6">10</text>
<text x="284.3" y="28.6">11</text>
<text x="309.2" y="28.6">12</text>
<text x="334.6" y="28.6">13</text>
<text x="360" y="28.6">14</text>
<text x="385.4" y="28.6">15</text>
<text x="410.8" y="28.6">16</text>
<text x="436.2" y="28.6">17</text>
<text x="24.3" y="38.5">XLR_5V</text>
<text x="139.9" y="39">XLR_5V</text>
<text x="15.1" y="43.8">A</text>
<text x="57.2" y="46.1" transform="rotate(90 57.2 46.1)">+</text>
<text x="244.7" y="45.1">NO THERMAL RELIEF</text>
<text x="291" y="44.7">H2</text>
<text x="451.9" y="43.8">A</text>
<text x="53.1" y="52" transform="rotate(-90 53.1 52)">C28</text>
<text x="68.3" y="51.6" transform="rotate(-90 68.3 51.6)">C104</text>
<text x="70.8" y="51.6" transform="rotate(-90 70.8 51.6)">47uF</text>
<text x="93" y="51.6" transform="rotate(-90 93 51.6)">C81</text>
<text x="95.6" y="52.2" transform="rotate(-90 95.6 52.2)">10uF</text>
<text x="103.9" y="53.1" transform="rotate(-90 103.9 53.1)">C97</text>
<text x="107" y="52.2" transform="rotate(-90 107 52.2)">100nF</text>
<text x="116.5" y="51.6" transform="rotate(-90 116.5 51.6)">C98</text>
<text x="119.1" y="51.6" transform="rotate(-90 119.1 51.6)">47pF</text>
<text x="128" y="51.6" transform="rotate(-90 128 51.6)">C99</text>
<text x="130.5" y="51.6" transform="rotate(-90 130.5 51.6)">8.2pF</text>
<text x="170.5" y="50.9" transform="rotate(-90 170.5 50.9)">C108</text>
<text x="173.1" y="50.9" transform="rotate(-90 173.1 50.9)">47uF</text>
<text x="195.3" y="50.3" transform="rotate(-90 195.3 50.3)">C118</text>
<text x="197.8" y="50.9" transform="rotate(-90 197.8 50.9)">10uF</text>
<text x="206.2" y="52.8" transform="rotate(-90 206.2 52.8)">C124</text>
<text x="209.3" y="50.9" transform="rotate(-90 209.3 50.9)">100nF</text>
<text x="218.8" y="50.3" transform="rotate(-90 218.8 50.3)">C125</text>
<text x="221.3" y="50.3" transform="rotate(-90 221.3 50.3)">47pF</text>
<text x="230.2" y="50.3" transform="rotate(-90 230.2 50.3)">C126</text>
<text x="232.7" y="50.3" transform="rotate(-90 232.7 50.3)">8.2pF</text>
<text x="244.7" y="48.1">ON ANY LAYER</text>
<text x="244.7" y="51">VIAS IN EXPOSED METAL</text>
<text x="291" y="51.1">H4</text>
<text x="60.8" y="57.1" transform="rotate(-90 60.8 57.1)">680uF/10V</text>
<text x="244.7" y="56.8">MULITPLE VIAS THROUGH</text>
<text x="244.7" y="59.8">ALL GROUND LAYERS</text>
<text x="198.9" y="64.4">By J3.11</text>
<text x="244.7" y="62.7">(USE HEAVY GND &quot;STITCH&quot;)</text>
<text x="320.9" y="63.8">J3</text>
<text x="374.2" y="65.7">reserved_2</text>
<text x="15.1" y="69.2">B</text>
<text x="96.1" y="68.2">By J3.6</text>
<text x="254.8" y="70.7">reserved_1</text>
<text x="305" y="66.3">AS0B226-S68N-7F</text>
<text x="374.2" y="70.7">reserved_4</text>
<text x="451.9" y="69.2">B</text>
<text x="254.2" y="75.8">reserved_3</text>
<text x="374.9" y="76.5">XLR_5V</text>
<text x="375.4" y="81">reserved_8_V22</text>
<text x="91.6" y="88.1">(Pin# + 10) maps to XLR_Connector pin</text>
<text x="244" y="86.6">reserved_7_U22</text>
<text x="378" y="85.4">reserved_10_W21</text>
<text x="15.1" y="94.6">C</text>
<text x="91.6" y="91">Except for reserved pins on 7,9,11, and 13</text>
<text x="244" y="91.7">reserved_9_W22</text>
<text x="358.3" y="95.5">R5</text>
<text x="376.1" y="93">XLR_3.3V_IN</text>
<text x="413.6" y="91.1">Note 4</text>
<text x="451.9" y="94.6">C</text>
<text x="113.9" y="97.4">P1</text>
<text x="113.9" y="100">TSW-120-07-L-D</text>
<text x="249.1" y="101.9">XLR_3.3V_OUT</text>
<text x="261.2" y="96.9">XLR_5V</text>
<text x="358.3" y="98.1">0R</text>
<text x="376" y="101.9">XLR_3.3V_OUT</text>
<text x="79.6" y="104.5">XLR_5V</text>
<text x="221.8" y="104.6">3.3V ADJUST</text>
<text x="221.8" y="107.5">leave open</text>
<text x="244.7" y="106.9">XLR_3.3V_ADJUST</text>
<text x="374.2" y="106.9">XLR_RESET</text>
<text x="66.9" y="110.1">XLR_3.3V_OUT</text>
<text x="74.4" y="113.4">2.49M</text>
<text x="167.2" y="110.1">XLR_3.3V_IN</text>
<text x="254.2" y="112">JTCK/SWCLK</text>
<text x="374.2" y="112">XLR_DIO0/AD0/CommBtn</text>
<text x="30" y="115.2">XLR_3.3V_ADJUST</text>
<text x="77.4" y="117.2">R22</text>
<text x="167.8" y="115.2">XLR_RESET</text>
<text x="257.4" y="117.1">JTDO/SWO</text>
<text x="374.2" y="117.1">XLR_DIO1/AD1</text>
<text x="15.1" y="120">D</text>
<text x="28.8" y="120.3">reserved_7_U22</text>
<text x="28.8" y="125.4">reserved_9_W22</text>
<text x="167.8" y="120.3">XLR_DIO0/AD0/CommBtn</text>
<text x="167.8" y="125.4">XLR_DIO1/AD1</text>
<text x="258" y="122.2">XLR_JTDI</text>
<text x="374.2" y="121.5">XLR_DIO2/AD2</text>
<text x="451.9" y="120">D</text>
<text x="28.8" y="130.4">reserved_8_V22</text>
<text x="167.8" y="129.8">XLR_DIO2/AD2</text>
<text x="254.2" y="127.3">JTMS/SWDIO</text>
<text x="374.2" y="127.3">XLR_DIO3/AD3</text>
<text x="28.8" y="135.5">reserved_10_W21</text>
<text x="167.8" y="135.5">XLR_DIO3/AD3</text>
<text x="374.4" y="132.3">XLR_DIO4</text>
<text x="374.5" y="137.4">XLR_DIO5/ASSOC</text>
<text x="168.7" y="140.6">XLR_DIO4</text>
<text x="240.9" y="142.5">XLR_DIO19/SPI_ATTN</text>
<text x="374.2" y="142.5">XLR_DIO8/DTR/SLP_RQ</text>
<text x="15.1" y="145.4">E</text>
<text x="168.1" y="145.7">XLR_DIO5/ASSOC</text>
<text x="233.2" y="147.6">XLR_DIO17/SPI_SSEL/ADx</text>
<text x="374.2" y="147.6">XLR_DIO9/ON_SLEEP</text>
<text x="451.9" y="145.4">E</text>
<text x="26.9" y="155.8">XLR_DIO17/SPI_SSEL/ADx</text>
<text x="34.5" y="150.8">XLR_DIO19/SPI_ATTN</text>
<text x="167.8" y="150.8">XLR_DIO8/DTR/SLP_RQ</text>
<text x="167.9" y="155.8">XLR_DIO9/ON_SLEEP</text>
<text x="240.4" y="152">XLR_DIO16/SPI_SI/ADx</text>
<text x="374.7" y="152.8">XLR_VREF</text>
<text x="31.5" y="160.3">XLR_DIO16/SPI_SI/ADx</text>
<text x="167.7" y="160.4">XLR_VREF</text>
<text x="239.4" y="157.7">XLR_DIO15/SPI_SO/ADx</text>
<text x="376.9" y="157.1">XLR_DIO10/PWM RSSI/DAC0</text>
<text x="30.5" y="166">XLR_DIO15/SPI_SO/ADx</text>
<text x="168.6" y="166">XLR_DIO10/PWM RSSI/DAC0</text>
<text x="236.8" y="162.8">XLR_DIO18/SPI_CLK/ADx</text>
<text x="252.8" y="167.9">XLR_DIO7/CTS</text>
<text x="377.2" y="167.3">XLR_DIO12/CD/PWM2/ADTRG</text>
<text x="379.3" y="162.2">XLR_DIO11/PWM1/DAC1</text>
<text x="15.1" y="170.8">F</text>
<text x="27.9" y="171.1">XLR_DIO18/SPI_CLK/ADx</text>
<text x="172.3" y="171.1">XLR_DIO11/PWM1/DAC1</text>
<text x="252.8" y="173">XLR_DIO6/RTS</text>
<text x="451.9" y="170.8">F</text>
<text x="43.9" y="176.2">XLR_DIO7/CTS</text>
<text x="170.2" y="176.2">XLR_DIO12/CD/PWM2/ADTRG</text>
<text x="249.8" y="178.1">XLR_DIO13/DOUT</text>
<text x="375.5" y="178.2">XLR_TRACE_CLK</text>
<text x="43.9" y="181.2">XLR_DIO6/RTS</text>
<text x="239.8" y="183.1">XLR_DIO14/DIN/CONFIG</text>
<text x="375.6" y="183.6">XLR_SHUTDOWN</text>
<text x="30.9" y="191.4">XLR_DIO14/DIN/CONFIG</text>
<text x="40.9" y="186.3">XLR_DIO13/DOUT</text>
<text x="169.2" y="191.9">XLR_SHUTDOWN</text>
<text x="375.5" y="188.2">XLR_5V</text>
<text x="15.1" y="196.2">G</text>
<text x="169.2" y="196.5">XLR_5V</text>
<text x="251.7" y="193.3">reserved_D0</text>
<text x="377.6" y="193.3">reserved_D3</text>
<text x="451.9" y="196.2">G</text>
<text x="251.7" y="198.4">reserved_D1</text>
<text x="377.6" y="198.4">reserved_D2</text>
<text x="15.1" y="221.6">H</text>
<text x="451.9" y="221.6">H</text>
<text x="331" y="227.7">XLR_5V</text>
<text x="377.5" y="240.8" transform="rotate(-90 377.5 240.8)">C38</text>
<text x="380.1" y="240.8" transform="rotate(-90 380.1 240.8)">47uF</text>
<text x="397.8" y="240.1" transform="rotate(-90 397.8 240.1)">C48</text>
<text x="400.4" y="241.4" transform="rotate(-90 400.4 241.4)">10uF</text>
<text x="413.2" y="242.3" transform="rotate(-90 413.2 242.3)">C49</text>
<text x="416.3" y="241.4" transform="rotate(-90 416.3 241.4)">100nF</text>
<text x="425.8" y="240.8" transform="rotate(-90 425.8 240.8)">C64</text>
<text x="428.3" y="240.8" transform="rotate(-90 428.3 240.8)">47pF</text>
<text x="437.2" y="240.8" transform="rotate(-90 437.2 240.8)">C68</text>
<text x="439.8" y="240.8" transform="rotate(-90 439.8 240.8)">8.2pF</text>
<text x="15.1" y="247">J</text>
<text x="451.9" y="247">J</text>
<text x="407.9" y="255.5">By J3.48</text>
<text x="15.1" y="272.4">K</text>
<text x="326.6" y="275.2">REV</text>
<text x="336.7" y="275.2">ECO</text>
<text x="357.7" y="275.2">DESCRIPTION OF CHANGE</text>
<text x="407.2" y="275.2">BY</text>
<text x="413.6" y="275.2">CKD</text>
<text x="421.8" y="275.2">APPR</text>
<text x="435.2" y="275.2">DATE</text>
<text x="385.6" y="280.3">TITLE</text>
<text x="325.3" y="282.2">APPROVALS:</text>
<text x="325.3" y="287.9">DESIGNED:</text>
<text x="370.4" y="282.2">DATE:</text>
<text x="325.3" y="293">DRAWN:</text>
<text x="15.1" y="297.8">L</text>
<text x="325.3" y="298.1">CHECKED:</text>
<text x="325.3" y="303.2">ENGINEER:</text>
<text x="385.6" y="302.5">PART NO.</text>
<text x="447.2" y="302.5">REV.</text>
<text x="333.4" y="309.2">c</text>
<text x="337.4" y="309.6">Digi International Inc.</text>
<text x="28.3" y="313">1</text>
<text x="55.7" y="313">2</text>
<text x="81.1" y="313">3</text>
<text x="106.5" y="313">4</text>
<text x="131.9" y="313">5</text>
<text x="157.3" y="313">6</text>
<text x="182.7" y="313">7</text>
<text x="208.1" y="313">8</text>
<text x="233.5" y="313">9</text>
<text x="258.4" y="313">10</text>
<text x="284.3" y="313">11</text>
<text x="309.2" y="313">12</text>
<text x="337.4" y="312.8">All rights reserved</text>
<text x="385.6" y="313.3">DO NOT SCALE DRAWING</text>
<text x="430.7" y="313.3">SHEET</text>
<text x="442.8" y="313.3">11 of13</text>
</g>
<g font-size="1.4">
<text x="369.5" y="302.1">DLDatwyler</text>
<text x="370.9" y="303.9">PMillett</text>
</g>
</svg>
